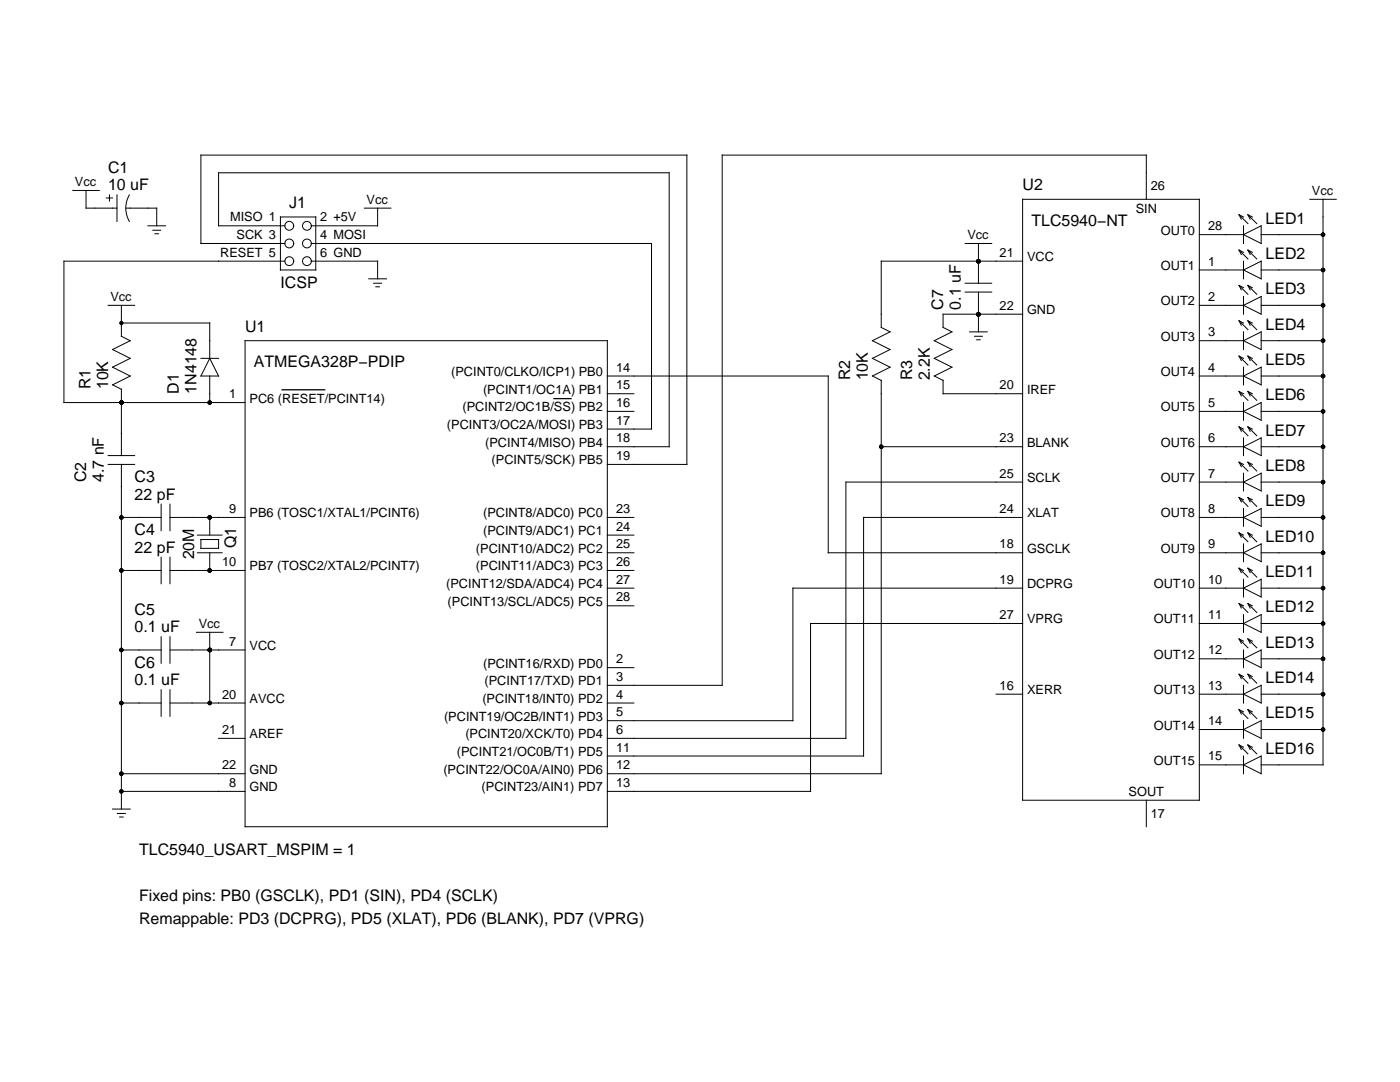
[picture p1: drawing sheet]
<svg xmlns="http://www.w3.org/2000/svg" width="279mm" height="216mm" viewBox="0 0 279 216" stroke-linecap="round" stroke-linejoin="round" font-family="sans-serif">
<g fill="none" stroke="#000" stroke-width=".2">
<path d="M14.5 38h5.3M17.2 38v3.5h6.1M21.2 39.5h1.3M21.8 38.9v1.2M23.3 38.9v5.3M25.8 38.9a5.3 5.3 0 0 0 0 5.3M204.1 39.8h35.3v119.9h-35.3zM228.8 39.8v-8.8h-84.7v105.8h-22.9M261.4 39.8h5.3M264 39.8v112.8h-12.3M25.1 41.5h6.2v3.6M29.5 45.1h3.5"/>
<path d="M30.5 45.9h1.6M30.9 46.6h.7M56 43.3h7v10.6h-7zM56.8 52.1h-44v28.2h36.1M56.8 48.6h-16.7v-17.6h97v61.7h-15.9M56.8 45.1h-13.2v-10.6h90v54.6h-12.4M62.1 48.6h67.9v37h-8.8M62.1 52.1h13.3v3.5M72.7 41.5h5.3M73.6 55.6h3.5M74.6 56.5h1.6M75 57.2h.7"/>
<path d="M75.4 41.5v3.6h-13.3M192.6 48.6h5.3M192.6 58.3h5.3M192.6 56.5h5.3M195.3 48.6v7.9M195.3 58.3v7.9M204.1 52.1h-28.2v13.2l1.7 .9-3.5 1.8 3.5 1.7-3.5 1.8 3.5 1.8-3.5 1.7 1.8 .9M239.4 53.9h8.8M239.4 46.8h8.8M247.3 42.9l1.7 1.7M247.3 42.9l.4 .8M247.3 42.9l.9 .4"/>
<path d="M247.3 49.9l1.7 1.8M247.3 49.9l.4 .9M247.3 49.9l.9 .4M247.3 57l1.7 1.7M247.3 57l.4 .8M247.3 57l.9 .4M248.2 46.8l3.5-1.7v3.5zM248.2 53.9l3.5-1.8v3.5zM248.2 45.1v3.5M248.2 52.1v3.5M248.2 59.2v3.5M249 42.9l1.8 1.7"/>
<path d="M249 42.9l.5 .8M249 42.9l.9 .4M249 49.9l1.8 1.8M249 49.9l.5 .9M249 49.9l.9 .4M249 57l1.8 1.7M249 57l.5 .8M249 57l.9 .4M251.7 53.9h12.3M251.7 46.8h12.3M21.6 60.9h5.3M24.2 60.9v6.2l1.8 .9-3.5 1.7 3.5 1.8-3.5 1.8 3.5 1.7-3.5 1.8 1.7 .9"/>
<path d="M24.2 77.6v13.3M24.2 64.5h17.7v7M40.1 71.5h3.5M41.9 75v5.3M41.9 71.5l1.7 3.5h-3.5zM48.9 68h72.3v97h-72.3zM121.2 78.6h5.3M121.2 75h44.1v35.3h38.8M175.9 75.9v78.5h-54.7M188.2 75.9v2.7h15.9M193.5 66.2h3.5M194.5 67.1h1.6"/>
<path d="M194.9 67.8h.7M204.1 62.7h-15.9v2.6l1.8 .9-3.5 1.8 3.5 1.7-3.5 1.8 3.5 1.8-3.5 1.7 1.7 .9M239.4 60.9h8.8M239.4 75h8.8M239.4 68h8.8M247.3 64l1.7 1.8M247.3 64l.4 .9M247.3 64l.9 .5M247.3 71.1l1.7 1.7M247.3 71.1l.4 .8M247.3 71.1l.9 .4M247.3 78.1l1.7 1.8"/>
<path d="M247.3 78.1l.4 .9M247.3 78.1l.9 .5M248.2 60.9l3.5-1.7v3.5zM248.2 68l3.5-1.8v3.5zM248.2 75l3.5-1.7v3.5zM248.2 66.2v3.5M248.2 73.3v3.5M249 64l1.8 1.8M249 64l.5 .9M249 64l.9 .5M249 71.1l1.8 1.7M249 71.1l.5 .8"/>
<path d="M249 71.1l.9 .4M249 78.1l1.8 1.8M249 78.1l.5 .9M249 78.1l.9 .5M251.7 60.9h12.3M251.7 75h12.3M251.7 68h12.3M21.6 92.7h5.3M21.6 90.9h5.3M24.2 92.7v68.7M121.2 82.1h5.3M175.9 89.1h28.2"/>
<path d="M204.1 96.2h-35.3v51.1h-47.6M239.4 89.1h8.8M239.4 96.2h8.8M239.4 82.1h8.8M247.3 85.2l1.7 1.7M247.3 85.2l.4 .9M247.3 85.2l.9 .4M247.3 92.2l1.7 1.8M247.3 92.2l.4 .9M247.3 92.2l.9 .5M247.3 99.3l1.7 1.7M247.3 99.3l.4 .9"/>
<path d="M247.3 99.3l.9 .4M248.2 82.1l3.5-1.8v3.6zM248.2 89.1l3.5-1.7v3.5zM248.2 96.2l3.5-1.8v3.6zM248.2 80.3v3.6M248.2 87.4v3.5M248.2 94.4v3.6M249 99.3l.9 .4M249 85.2l1.8 1.7M249 85.2l.5 .9M249 85.2l.9 .4M249 92.2l1.8 1.8"/>
<path d="M249 92.2l.5 .9M249 92.2l.9 .5M249 99.3l1.8 1.7M249 99.3l.5 .9M251.7 89.1h12.3M251.7 96.2h12.3M251.7 82.1h12.3M24.2 103.2h8M24.2 113.8h8M32.2 100.6v5.3M32.2 111.2v5.3M33.9 103.2h15"/>
<path d="M33.9 113.8h15M33.9 100.6v5.3M33.9 111.2v5.3M39.4 110.3h4.9M39.4 106.8h4.9M40.1 107.7h3.5v1.7h-3.5zM41.9 103.2v3.6M41.9 110.3v3.5M121.2 103.2h5.3M121.2 113.8h5.3M121.2 117.4h5.3M121.2 110.3h5.3"/>
<path d="M121.2 106.8h5.3M204.1 103.2h-31.8v47.7h-51.1M204.1 117.4h-45.9v26.4h-37M239.4 103.2h8.8M239.4 117.4h8.8M239.4 110.3h8.8M247.3 106.3l1.7 1.8M247.3 106.3l.4 .9M247.3 106.3l.9 .5M247.3 113.4l1.7 1.8M247.3 113.4l.4 .9M247.3 113.4l.9 .4"/>
<path d="M248.2 103.2l3.5-1.7v3.5zM248.2 110.3l3.5-1.8v3.6zM248.2 117.4l3.5-1.8v3.5zM248.2 101.5v3.5M248.2 108.5v3.6M248.2 115.6v3.5M249 106.3l1.8 1.8M249 106.3l.5 .9M249 106.3l.9 .5M249 113.4l1.8 1.8M249 113.4l.5 .9M249 113.4l.9 .4"/>
<path d="M251.7 103.2h12.3M251.7 117.4h12.3M251.7 110.3h12.3M24.2 129.7h8M32.2 127.1v5.2M32.2 137.6v5.3M33.9 127.1v5.2M33.9 137.6v5.3M33.9 129.7h15M39.2 126.2h5.3M41.9 126.2v14.1M121.2 120.9h5.3"/>
<path d="M121.2 133.2h5.3M198.8 138.5h5.3M204.1 124.4h-42.3v33.5h-40.6M239.4 124.4h8.8M239.4 138.5h8.8M239.4 131.5h8.8M247.3 120.4l1.7 1.8M247.3 120.4l.4 .9M247.3 120.4l.9 .5M247.3 127.5l1.7 1.8M247.3 127.5l.4 .9M247.3 127.5l.9 .4"/>
<path d="M247.3 134.5l1.7 1.8M247.3 134.5l.4 .9M247.3 134.5l.9 .5M248.2 124.4l3.5-1.8v3.6zM248.2 131.5l3.5-1.8v3.5zM248.2 138.5l3.5-1.7v3.5zM248.2 122.6v3.6M248.2 129.7v3.5M248.2 136.8v3.5M249 120.4l1.8 1.8M249 120.4l.5 .9M249 120.4l.9 .5"/>
<path d="M249 127.5l1.8 1.8M249 127.5l.5 .9M249 127.5l.9 .4M249 134.5l1.8 1.8M249 134.5l.5 .9M249 134.5l.9 .5M251.7 124.4h12.3M251.7 138.5h12.3M251.7 131.5h12.3M24.2 154.4h24.7M24.2 157.9h24.7M24.2 140.3h8"/>
<path d="M33.9 140.3h15M43.6 147.3h5.3M121.2 140.3h5.3M228.8 159.7v5.3M239.4 152.6h8.8M239.4 145.6h8.8M247.3 141.6l1.7 1.8M247.3 141.6l.4 .9M247.3 141.6l.9 .4M247.3 148.7l1.7 1.7M247.3 148.7l.4 .8M247.3 148.7l.9 .4"/>
<path d="M248.2 145.6l3.5-1.8v3.5zM248.2 152.6l3.5-1.7v3.5zM248.2 143.8v3.5M248.2 150.9v3.5M249 141.6l1.8 1.8M249 141.6l.5 .9M249 141.6l.9 .4M249 148.7l1.8 1.7M249 148.7l.5 .8M249 148.7l.9 .4M251.7 145.6h12.3M22.5 161.4h3.5"/>
<path d="M23.4 162.3h1.6M23.9 163h.7"/>
<circle cx="57.7" cy="45.1" r=".88"/>
<circle cx="57.7" cy="48.6" r=".88"/>
<circle cx="57.7" cy="52.1" r=".88"/>
<circle cx="61.3" cy="45.1" r=".88"/>
<circle cx="61.3" cy="48.6" r=".88"/>
<circle cx="61.3" cy="52.1" r=".88"/>
</g>
<g fill="#000">
<circle cx="195.3" cy="52.1" r=".44"/>
<circle cx="264" cy="46.8" r=".44"/>
<circle cx="264" cy="53.9" r=".44"/>
<circle cx="24.2" cy="64.5" r=".44"/>
<circle cx="195.3" cy="62.7" r=".44"/>
<circle cx="264" cy="75" r=".44"/>
<circle cx="264" cy="68" r=".44"/>
<circle cx="264" cy="60.9" r=".44"/>
<circle cx="24.2" cy="80.3" r=".44"/>
<circle cx="41.9" cy="80.3" r=".44"/>
<circle cx="175.9" cy="89.1" r=".44"/>
<circle cx="264" cy="89.1" r=".44"/>
<circle cx="264" cy="82.1" r=".44"/>
<circle cx="264" cy="96.2" r=".44"/>
<circle cx="24.2" cy="113.8" r=".44"/>
<circle cx="24.2" cy="103.2" r=".44"/>
<circle cx="41.9" cy="113.8" r=".44"/>
<circle cx="41.9" cy="103.2" r=".44"/>
<circle cx="264" cy="117.4" r=".44"/>
<circle cx="264" cy="110.3" r=".44"/>
<circle cx="264" cy="103.2" r=".44"/>
<circle cx="24.2" cy="129.7" r=".44"/>
<circle cx="41.9" cy="129.7" r=".44"/>
<circle cx="264" cy="131.5" r=".44"/>
<circle cx="264" cy="138.5" r=".44"/>
<circle cx="264" cy="124.4" r=".44"/>
<circle cx="24.2" cy="154.4" r=".44"/>
<circle cx="24.2" cy="140.3" r=".44"/>
<circle cx="24.2" cy="157.9" r=".44"/>
<circle cx="41.9" cy="140.3" r=".44"/>
<circle cx="264" cy="145.6" r=".44"/>
</g>
<path d="M56.3 77.8h8.5M110.6 79.5h3.4" fill="none" stroke="#000" stroke-width=".25"/>
<g font-size="3.2">
<text x="21.6" y="34.5">C1</text>
<text x="21.6" y="38">10 uF</text>
<text x="57.7" y="41.5">J1</text>
<text x="204.1" y="38">U2</text>
<text x="205.8" y="45.1">TLC5940−NT</text>
<text x="252.6" y="44.6">LED1</text>
<text x="252.6" y="51.7">LED2</text>
<text x="56" y="57.4">ICSP</text>
<text x="252.6" y="58.7">LED3</text>
<text x="188.2" y="61.8" transform="rotate(-90 188.2 61.8)">C7</text>
<text x="191.7" y="61.8" transform="rotate(-90 191.7 61.8)">0.1 uF</text>
<text x="252.6" y="65.8">LED4</text>
<text x="48.9" y="66.2">U1</text>
<text x="18.1" y="77.7" transform="rotate(-90 18.1 77.7)">R1</text>
<text x="21.6" y="77.7" transform="rotate(-90 21.6 77.7)">10K</text>
<text x="50.7" y="73.3">ATMEGA328P−PDIP</text>
<text x="169.7" y="75.9" transform="rotate(-90 169.7 75.9)">R2</text>
<text x="173.2" y="75.9" transform="rotate(-90 173.2 75.9)">10K</text>
<text x="182" y="75.9" transform="rotate(-90 182 75.9)">R3</text>
<text x="185.6" y="75.9" transform="rotate(-90 185.6 75.9)">2.2K</text>
<text x="252.6" y="72.8">LED5</text>
<text x="35.7" y="78.6" transform="rotate(-90 35.7 78.6)">D1</text>
<text x="39.2" y="78.6" transform="rotate(-90 39.2 78.6)">1N4148</text>
<text x="252.6" y="79.9">LED6</text>
<text x="252.6" y="86.9">LED7</text>
<text x="252.6" y="94">LED8</text>
<text x="17.2" y="96.2" transform="rotate(-90 17.2 96.2)">C2</text>
<text x="20.7" y="96.2" transform="rotate(-90 20.7 96.2)">4.7 nF</text>
<text x="26.9" y="96.2">C3</text>
<text x="26.9" y="99.7">22 pF</text>
<text x="252.6" y="101">LED9</text>
<text x="26.9" y="106.8">C4</text>
<text x="26.9" y="110.3">22 pF</text>
<text x="38.8" y="111.6" transform="rotate(-90 38.8 111.6)">20M</text>
<text x="47.1" y="109.4" transform="rotate(-90 47.1 109.4)">Q1</text>
<text x="252.6" y="108.1">LED10</text>
<text x="252.6" y="115.2">LED11</text>
<text x="26.9" y="122.6">C5</text>
<text x="252.6" y="122.2">LED12</text>
<text x="26.9" y="126.2">0.1 uF</text>
<text x="252.6" y="129.3">LED13</text>
<text x="26.9" y="133.2">C6</text>
<text x="26.9" y="136.8">0.1 uF</text>
<text x="252.6" y="136.3">LED14</text>
<text x="252.6" y="143.4">LED15</text>
<text x="252.6" y="150.4">LED16</text>
<text x="27.8" y="170.6">TLC5940_USART_MSPIM = 1</text>
<text x="27.8" y="179.8">Fixed pins: PB0 (GSCLK), PD1 (SIN), PD4 (SCLK)</text>
<text x="27.8" y="184.4">Remappable: PD3 (DCPRG), PD5 (XLAT), PD6 (BLANK), PD7 (VPRG)</text>
</g>
<g font-size="2.5">
<text x="15" y="37.1">Vcc</text>
<text x="73.2" y="40.6">Vcc</text>
<text x="229.7" y="38">26</text>
<text x="261.8" y="38.9">Vcc</text>
<text x="45.9" y="44.2">MISO 1</text>
<text x="47.2" y="47.7">SCK 3</text>
<text x="63.9" y="44.2">2 +5V</text>
<text x="63.9" y="47.7">4 MOSI</text>
<text x="193.1" y="47.7">Vcc</text>
<text x="226.6" y="42.5">SIN</text>
<text x="231.7" y="46.8">OUT0</text>
<text x="241.1" y="45.9">28</text>
<text x="43.9" y="51.2">RESET 5</text>
<text x="63.9" y="51.2">6 GND</text>
<text x="199.5" y="51.2">21</text>
<text x="205" y="52.1">VCC</text>
<text x="231.7" y="53.9">OUT1</text>
<text x="241.1" y="53">1</text>
<text x="22" y="60">Vcc</text>
<text x="199.5" y="61.8">22</text>
<text x="205" y="62.7">GND</text>
<text x="231.7" y="60.9">OUT2</text>
<text x="241.1" y="60">2</text>
<text x="231.7" y="68">OUT3</text>
<text x="241.1" y="67.1">3</text>
<text x="90" y="75">(PCINT0/CLKO/ICP1) PB0</text>
<text x="123" y="74.2">14</text>
<text x="123" y="77.7">15</text>
<text x="199.5" y="77.7">20</text>
<text x="231.7" y="75">OUT4</text>
<text x="241.1" y="74.2">4</text>
<text x="45.7" y="79.4">1</text>
<text x="49.8" y="80.3">PC6 (RESET/PCINT14)</text>
<text x="92.3" y="82.1">(PCINT2/OC1B/SS) PB2</text>
<text x="96.4" y="78.6">(PCINT1/OC1A) PB1</text>
<text x="123" y="81.2">16</text>
<text x="205" y="78.6">IREF</text>
<text x="231.7" y="82.1">OUT5</text>
<text x="241.1" y="81.2">5</text>
<text x="89.2" y="85.6">(PCINT3/OC2A/MOSI) PB3</text>
<text x="96.8" y="89.1">(PCINT4/MISO) PB4</text>
<text x="123" y="84.7">17</text>
<text x="123" y="88.3">18</text>
<text x="199.5" y="88.3">23</text>
<text x="205" y="89.1">BLANK</text>
<text x="231.7" y="89.1">OUT6</text>
<text x="241.1" y="88.3">6</text>
<text x="98.1" y="92.7">(PCINT5/SCK) PB5</text>
<text x="123" y="91.8">19</text>
<text x="199.5" y="95.3">25</text>
<text x="241.1" y="95.3">7</text>
<text x="205" y="96.2">SCLK</text>
<text x="231.7" y="96.2">OUT7</text>
<text x="45.7" y="102.4">9</text>
<text x="49.8" y="103.2">PB6 (TOSC1/XTAL1/PCINT6)</text>
<text x="96.4" y="103.2">(PCINT8/ADC0) PC0</text>
<text x="96.4" y="106.8">(PCINT9/ADC1) PC1</text>
<text x="123" y="102.4">23</text>
<text x="123" y="105.9">24</text>
<text x="199.5" y="102.4">24</text>
<text x="205" y="103.2">XLAT</text>
<text x="231.7" y="103.2">OUT8</text>
<text x="241.1" y="102.4">8</text>
<text x="44.3" y="112.9">10</text>
<text x="49.8" y="113.8">PB7 (TOSC2/XTAL2/PCINT7)</text>
<text x="95" y="110.3">(PCINT10/ADC2) PC2</text>
<text x="95" y="113.8">(PCINT11/ADC3) PC3</text>
<text x="123" y="109.4">25</text>
<text x="123" y="112.9">26</text>
<text x="199.5" y="109.4">18</text>
<text x="205" y="110.3">GSCLK</text>
<text x="231.7" y="110.3">OUT9</text>
<text x="241.1" y="109.4">9</text>
<text x="89" y="117.4">(PCINT12/SDA/ADC4) PC4</text>
<text x="123" y="116.5">27</text>
<text x="123" y="120">28</text>
<text x="199.5" y="116.5">19</text>
<text x="205" y="117.4">DCPRG</text>
<text x="230.3" y="117.4">OUT10</text>
<text x="241.1" y="116.5">10</text>
<text x="39.7" y="125.3">Vcc</text>
<text x="89.3" y="120.9">(PCINT13/SCL/ADC5) PC5</text>
<text x="199.5" y="123.5">27</text>
<text x="205" y="124.4">VPRG</text>
<text x="230.3" y="124.4">OUT11</text>
<text x="241.1" y="123.5">11</text>
<text x="45.7" y="128.8">7</text>
<text x="49.8" y="129.7">VCC</text>
<text x="230.3" y="131.5">OUT12</text>
<text x="241.1" y="130.6">12</text>
<text x="96.4" y="133.2">(PCINT16/RXD) PD0</text>
<text x="96.7" y="136.8">(PCINT17/TXD) PD1</text>
<text x="123" y="132.3">2</text>
<text x="123" y="135.9">3</text>
<text x="199.5" y="137.6">16</text>
<text x="241.1" y="137.6">13</text>
<text x="44.3" y="139.4">20</text>
<text x="49.8" y="140.3">AVCC</text>
<text x="88.6" y="143.8">(PCINT19/OC2B/INT1) PD3</text>
<text x="96.3" y="140.3">(PCINT18/INT0) PD2</text>
<text x="123" y="139.4">4</text>
<text x="123" y="142.9">5</text>
<text x="205" y="138.5">XERR</text>
<text x="230.3" y="138.5">OUT13</text>
<text x="44.3" y="146.4">21</text>
<text x="49.8" y="147.3">AREF</text>
<text x="92.9" y="147.3">(PCINT20/XCK/T0) PD4</text>
<text x="123" y="146.4">6</text>
<text x="123" y="150">11</text>
<text x="230.3" y="145.6">OUT14</text>
<text x="241.1" y="144.7">14</text>
<text x="44.3" y="153.5">22</text>
<text x="49.8" y="154.4">GND</text>
<text x="88.5" y="154.4">(PCINT22/OC0A/AIN0) PD6</text>
<text x="91.2" y="150.9">(PCINT21/OC0B/T1) PD5</text>
<text x="123" y="153.5">12</text>
<text x="230.3" y="152.6">OUT15</text>
<text x="241.1" y="151.7">15</text>
<text x="45.7" y="157">8</text>
<text x="49.8" y="157.9">GND</text>
<text x="96.1" y="157.9">(PCINT23/AIN1) PD7</text>
<text x="123" y="157">13</text>
<text x="225.2" y="158.8">SOUT</text>
<text x="229.7" y="163.3">17</text>
</g>
</svg>
